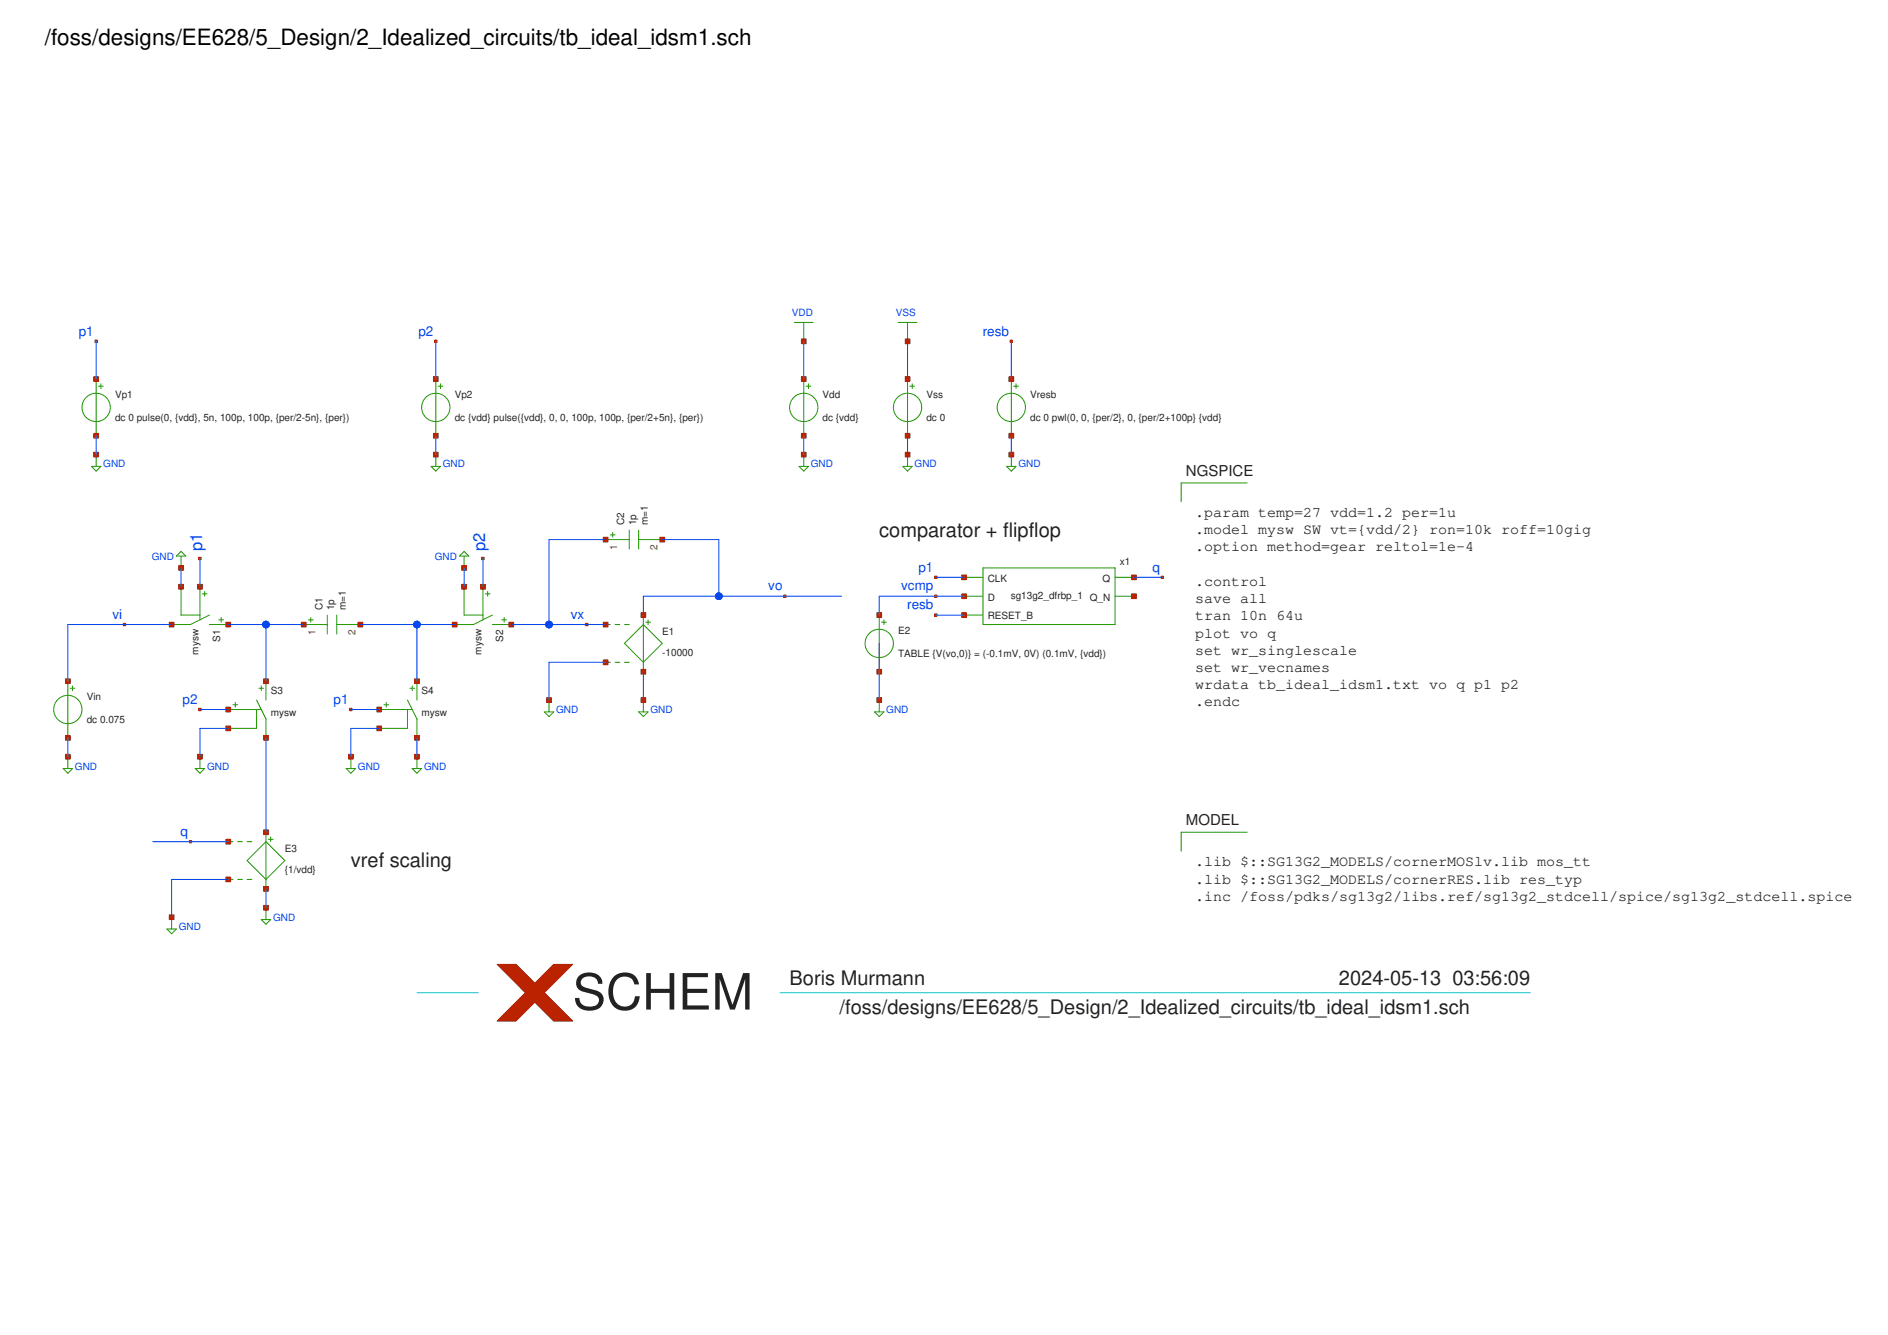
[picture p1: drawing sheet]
<svg xmlns="http://www.w3.org/2000/svg" width="297mm" height="210mm" viewBox="0 0 297 210" stroke-linecap="round" stroke-linejoin="round" font-family="sans-serif">
<g fill="none" stroke="#229800" stroke-width=".16">
<path d="M15.1 59.6v8.9M68.6 59.6v8.9M125 50.7h2.9M126.5 50.7v3M126.5 59.6v8.9M141.3 50.7h3M142.8 50.7v3M142.8 59.6v8.9M159.1 59.6v8.9M14.4 73.3h1.5l-.8 .8zM15.1 71.5v1.8M15.5 60.7h.7"/>
<path d="M15.9 60.3v.8M67.8 73.3h1.5l-.7 .8zM68.6 71.5v1.8M68.9 60.7h.8M69.3 60.3v.8M125.7 73.3h1.5l-.7 .8zM126.5 71.5v1.8M126.8 60.7h.8M127.2 60.3v.8M142 73.3h1.5l-.7 .8zM142.8 71.5v1.8M143.2 60.7h.7"/>
<path d="M143.5 60.3v.8M158.4 73.3h1.5l-.8 .8zM159.1 71.5v1.8M159.5 60.7h.7M159.9 60.3v.8M196.2 75.9h-10.4v3M28.5 92.3v4.4h3M28.5 87.4v1.9M28.5 86.7l.7 .7h-1.5zM31.5 92.3v5.2M31.8 93.4h.8M32.2 93v.7"/>
<path d="M32.9 96.7l-2.9 1.5h-3M32.9 98.2h3M34.4 97.5h.8M34.8 97.1v.7M47.8 98.2h3.7M48.5 97.5h.8M48.9 97.1v.7M51.5 96.7v3M53 98.2h3.7M53 96.7v3M73 92.3v4.4h3M73 86.7l.8 .7h-1.5z"/>
<path d="M73 87.4v1.9M76 92.3v5.2M76.4 93.4h.7M76.7 93v.7M77.5 96.7l-3 1.5h-3M77.5 98.2h2.9M79 97.5h.7M79.3 97.1v.7M95.3 98.2h.7M95.3 84.8h3.7M96 84.1h.8M96.4 83.7v.8"/>
<path d="M96.8 98.2h.7M98.3 98.2h.7M99 83.4v2.9M100.5 84.8h3.7M100.5 83.4v2.9M101.2 96.7v8.9M101.2 98.2l3 3-3 2.9-2.9-2.9zM101.6 97.8h.7M102 97.5v.7M138.3 96.7v8.9M138.7 97.8h.7M139.1 97.5v.7"/>
<path d="M151.7 96.7h3M151.7 90.8h3M151.7 93.7h3M154.7 89.3h20.7v8.9h-20.7zM175.4 90.8h3M175.4 93.7h3M10.7 107.1v8.9M10.7 119v1.8M11 108.2h.8M11.4 107.8v.8M31.5 119v1.8M35.9 111.6h5.2"/>
<path d="M36.7 110.8h.7M37 110.4v.8M40.4 110.1l1.4 2.9v3M40.4 111.6v2.9h-4.5M40.7 108.2h.8M41.1 107.8v.8M41.8 107.1v3M55.2 119v1.8M59.7 111.6h5.2M60.4 110.8h.7M60.8 110.4v.8M64.1 111.6v2.9h-4.4"/>
<path d="M64.1 110.1l1.5 2.9v3M64.5 108.2h.7M64.9 107.8v.8M65.6 107.1v3M65.6 119v1.8M85.6 111.9h1.5l-.7 .8zM86.4 110.1v1.8M95.3 104.1h.7M96.8 104.1h.7M98.3 104.1h.7M100.5 111.9h1.5l-.8 .8zM101.2 110.1v1.8"/>
<path d="M137.6 111.9h1.5l-.8 .8zM138.3 110.1v1.8M9.9 120.8h1.5l-.7 .8zM30.7 120.8h1.5l-.7 .8zM35.9 132.3h.8M35.9 138.3h.8M37.4 132.3h.7M37.4 138.3h.7M38.9 135.3l2.9-3 3 3-3 3zM38.9 132.3h.7M38.9 138.3h.7M41.8 130.9v8.9"/>
<path d="M42.2 132h.8M42.6 131.6v.7M54.5 120.8h1.4l-.7 .8zM64.9 120.8h1.4l-.7 .8zM196.2 130.9h-10.4v2.9M26.3 146.1h1.4l-.7 .7zM27 144.2v1.9M41.1 144.6h1.5l-.8 .7zM41.8 142.7v1.9"/>
<circle cx="15.1" cy="64.1" r="2.23"/>
<circle cx="68.6" cy="64.1" r="2.23"/>
<circle cx="126.5" cy="64.1" r="2.23"/>
<circle cx="142.8" cy="64.1" r="2.23"/>
<circle cx="159.1" cy="64.1" r="2.23"/>
<circle cx="10.7" cy="111.6" r="2.23"/>
<circle cx="138.3" cy="101.2" r="2.23"/>
</g>
<path d="M14.8 71.1h.7v.8h-.7z" fill="none" stroke="#ba2200" stroke-width=".16"/>
<path d="M14.8 71.1h.7v.8h-.7z" fill="#ba2200"/>
<path d="M14.8 59.2h.7v.8h-.7z" fill="none" stroke="#ba2200" stroke-width=".16"/>
<path d="M14.8 59.2h.7v.8h-.7z" fill="#ba2200"/>
<path d="M14.8 68.1h.7v.8h-.7z" fill="none" stroke="#ba2200" stroke-width=".16"/>
<g fill="#ba2200">
<path d="M14.8 68.1h.7v.8h-.7z"/>
<path d="M78.2 151.6h3l3 3 2.9-3h3l-4.5 4.5 4.5 4.4h-3l-2.9-2.9-3 2.9h-3l4.5-4.4z"/>
</g>
<path d="M100.8 96.3h.8v.8h-.8zM78.2 151.6h3l3 3 2.9-3h3l-4.5 4.5 4.5 4.4h-3l-2.9-2.9-3 2.9h-3l4.5-4.4z" fill="none" stroke="#ba2200" stroke-width=".16"/>
<path d="M100.8 96.3h.8v.8h-.8z" fill="#ba2200"/>
<path d="M100.8 105.2h.8v.8h-.8z" fill="none" stroke="#ba2200" stroke-width=".16"/>
<path d="M100.8 105.2h.8v.8h-.8z" fill="#ba2200"/>
<path d="M94.9 97.8h.8v.8h-.8z" fill="none" stroke="#ba2200" stroke-width=".16"/>
<path d="M94.9 97.8h.8v.8h-.8z" fill="#ba2200"/>
<path d="M94.9 103.8h.8v.7h-.8z" fill="none" stroke="#ba2200" stroke-width=".16"/>
<path d="M94.9 103.8h.8v.7h-.8z" fill="#ba2200"/>
<path d="M31.1 91.9h.7v.7h-.7z" fill="none" stroke="#ba2200" stroke-width=".16"/>
<path d="M31.1 91.9h.7v.7h-.7z" fill="#ba2200"/>
<path d="M35.5 97.8h.8v.8h-.8z" fill="none" stroke="#ba2200" stroke-width=".16"/>
<path d="M35.5 97.8h.8v.8h-.8z" fill="#ba2200"/>
<path d="M26.6 97.8h.8v.8h-.8z" fill="none" stroke="#ba2200" stroke-width=".16"/>
<path d="M26.6 97.8h.8v.8h-.8z" fill="#ba2200"/>
<path d="M28.1 91.9h.8v.7h-.8z" fill="none" stroke="#ba2200" stroke-width=".16"/>
<path d="M28.1 91.9h.8v.7h-.8z" fill="#ba2200"/>
<path d="M14.9 53.5h.4v.4h-.4z" fill="none" stroke="#ba2200" stroke-width=".16"/>
<path d="M14.9 53.5h.4v.4h-.4z" fill="#ba2200"/>
<path d="M100.8 109.7h.8v.7h-.8z" fill="none" stroke="#ba2200" stroke-width=".16"/>
<path d="M100.8 109.7h.8v.7h-.8z" fill="#ba2200"/>
<path d="M86 109.7h.7v.7h-.7z" fill="none" stroke="#ba2200" stroke-width=".16"/>
<path d="M86 109.7h.7v.7h-.7z" fill="#ba2200"/>
<path d="M31.3 87.6h.3v.4h-.3z" fill="none" stroke="#ba2200" stroke-width=".16"/>
<path d="M31.3 87.6h.3v.4h-.3z" fill="#ba2200"/>
<path d="M68.2 71.1h.7v.8h-.7z" fill="none" stroke="#ba2200" stroke-width=".16"/>
<path d="M68.2 71.1h.7v.8h-.7z" fill="#ba2200"/>
<path d="M68.2 59.2h.7v.8h-.7z" fill="none" stroke="#ba2200" stroke-width=".16"/>
<path d="M68.2 59.2h.7v.8h-.7z" fill="#ba2200"/>
<path d="M68.2 68.1h.7v.8h-.7z" fill="none" stroke="#ba2200" stroke-width=".16"/>
<path d="M68.2 68.1h.7v.8h-.7z" fill="#ba2200"/>
<path d="M68.4 53.5h.4v.4h-.4z" fill="none" stroke="#ba2200" stroke-width=".16"/>
<path d="M68.4 53.5h.4v.4h-.4z" fill="#ba2200"/>
<path d="M28.1 88.9h.8v.8h-.8z" fill="none" stroke="#ba2200" stroke-width=".16"/>
<path d="M28.1 88.9h.8v.8h-.8z" fill="#ba2200"/>
<path d="M10.3 118.6h.7v.8h-.7z" fill="none" stroke="#ba2200" stroke-width=".16"/>
<path d="M10.3 118.6h.7v.7h-.7z" fill="#ba2200"/>
<path d="M10.3 106.7h.7v.8h-.7z" fill="none" stroke="#ba2200" stroke-width=".16"/>
<path d="M10.3 106.7h.7v.8h-.7z" fill="#ba2200"/>
<path d="M10.3 115.6h.7v.8h-.7z" fill="none" stroke="#ba2200" stroke-width=".16"/>
<path d="M10.3 115.6h.7v.8h-.7z" fill="#ba2200"/>
<path d="M19.4 98h.4v.4h-.4z" fill="none" stroke="#ba2200" stroke-width=".16"/>
<path d="M19.4 98h.4v.4h-.4z" fill="#ba2200"/>
<path d="M47.4 97.8h.8v.8h-.8z" fill="none" stroke="#ba2200" stroke-width=".16"/>
<path d="M47.4 97.8h.8v.8h-.8z" fill="#ba2200"/>
<path d="M56.3 97.8h.8v.8h-.8z" fill="none" stroke="#ba2200" stroke-width=".16"/>
<path d="M56.3 97.8h.8v.8h-.8z" fill="#ba2200"/>
<path d="M75.6 91.9h.8v.7h-.8z" fill="none" stroke="#ba2200" stroke-width=".16"/>
<path d="M75.6 91.9h.8v.7h-.8z" fill="#ba2200"/>
<path d="M80.1 97.8h.7v.8h-.7z" fill="none" stroke="#ba2200" stroke-width=".16"/>
<path d="M80.1 97.8h.7v.8h-.7z" fill="#ba2200"/>
<path d="M71.2 97.8h.7v.8h-.7z" fill="none" stroke="#ba2200" stroke-width=".16"/>
<path d="M71.2 97.8h.7v.8h-.7z" fill="#ba2200"/>
<path d="M72.6 91.9h.8v.7h-.8z" fill="none" stroke="#ba2200" stroke-width=".16"/>
<path d="M72.6 91.9h.8v.7h-.8z" fill="#ba2200"/>
<path d="M75.8 87.6h.4v.4h-.4z" fill="none" stroke="#ba2200" stroke-width=".16"/>
<path d="M75.8 87.6h.4v.4h-.4z" fill="#ba2200"/>
<path d="M72.6 88.9h.8v.8h-.8z" fill="none" stroke="#ba2200" stroke-width=".16"/>
<path d="M72.6 88.9h.8v.8h-.8z" fill="#ba2200"/>
<path d="M123.3 93.6h.4v.3h-.4z" fill="none" stroke="#ba2200" stroke-width=".16"/>
<path d="M123.3 93.6h.4v.3h-.4z" fill="#ba2200"/>
<path d="M94.9 84.5h.8v.7h-.8z" fill="none" stroke="#ba2200" stroke-width=".16"/>
<path d="M94.9 84.5h.8v.7h-.8z" fill="#ba2200"/>
<path d="M103.8 84.5h.8v.7h-.8z" fill="none" stroke="#ba2200" stroke-width=".16"/>
<path d="M103.8 84.5h.8v.7h-.8z" fill="#ba2200"/>
<path d="M35.5 111.2h.8v.7h-.8z" fill="none" stroke="#ba2200" stroke-width=".16"/>
<path d="M35.5 111.2h.8v.7h-.8z" fill="#ba2200"/>
<path d="M41.5 106.7h.7v.8h-.7z" fill="none" stroke="#ba2200" stroke-width=".16"/>
<path d="M41.5 106.7h.7v.8h-.7z" fill="#ba2200"/>
<path d="M41.5 115.6h.7v.8h-.7z" fill="none" stroke="#ba2200" stroke-width=".16"/>
<path d="M41.5 115.6h.7v.8h-.7z" fill="#ba2200"/>
<path d="M35.5 114.2h.8v.7h-.8z" fill="none" stroke="#ba2200" stroke-width=".16"/>
<path d="M35.5 114.2h.8v.7h-.8z" fill="#ba2200"/>
<path d="M31.1 118.6h.7v.8h-.7z" fill="none" stroke="#ba2200" stroke-width=".16"/>
<path d="M31.1 118.6h.7v.7h-.7z" fill="#ba2200"/>
<path d="M31.3 111.4h.3v.3h-.3z" fill="none" stroke="#ba2200" stroke-width=".16"/>
<path d="M31.3 111.4h.3v.3h-.3z" fill="#ba2200"/>
<path d="M65.2 118.6h.8v.8h-.8z" fill="none" stroke="#ba2200" stroke-width=".16"/>
<path d="M65.2 118.6h.8v.7h-.8z" fill="#ba2200"/>
<path d="M59.3 111.2h.7v.7h-.7z" fill="none" stroke="#ba2200" stroke-width=".16"/>
<path d="M59.3 111.2h.7v.7h-.7z" fill="#ba2200"/>
<path d="M65.2 106.7h.8v.8h-.8z" fill="none" stroke="#ba2200" stroke-width=".16"/>
<path d="M65.2 106.7h.8v.8h-.8z" fill="#ba2200"/>
<path d="M65.2 115.6h.8v.8h-.8z" fill="none" stroke="#ba2200" stroke-width=".16"/>
<path d="M65.2 115.6h.8v.8h-.8z" fill="#ba2200"/>
<path d="M59.3 114.2h.7v.7h-.7z" fill="none" stroke="#ba2200" stroke-width=".16"/>
<path d="M59.3 114.2h.7v.7h-.7z" fill="#ba2200"/>
<path d="M54.8 118.6h.8v.8h-.8z" fill="none" stroke="#ba2200" stroke-width=".16"/>
<path d="M54.8 118.6h.8v.7h-.8z" fill="#ba2200"/>
<path d="M55 111.4h.4v.3h-.4z" fill="none" stroke="#ba2200" stroke-width=".16"/>
<path d="M55 111.4h.4v.3h-.4z" fill="#ba2200"/>
<path d="M92.1 98h.4v.4h-.4z" fill="none" stroke="#ba2200" stroke-width=".16"/>
<path d="M92.1 98h.4v.4h-.4z" fill="#ba2200"/>
<path d="M41.5 142.4h.7v.7h-.7z" fill="none" stroke="#ba2200" stroke-width=".16"/>
<path d="M41.5 142.4h.7v.7h-.7z" fill="#ba2200"/>
<path d="M138 109.7h.7v.7h-.7z" fill="none" stroke="#ba2200" stroke-width=".16"/>
<path d="M138 109.7h.7v.7h-.7z" fill="#ba2200"/>
<path d="M138 96.3h.7v.8h-.7z" fill="none" stroke="#ba2200" stroke-width=".16"/>
<path d="M138 96.3h.7v.8h-.7z" fill="#ba2200"/>
<path d="M138 105.2h.7v.8h-.7z" fill="none" stroke="#ba2200" stroke-width=".16"/>
<path d="M138 105.2h.7v.8h-.7z" fill="#ba2200"/>
<path d="M147.1 93.6h.3v.3h-.3z" fill="none" stroke="#ba2200" stroke-width=".16"/>
<path d="M147 93.6h.4v.3h-.4z" fill="#ba2200"/>
<path d="M126.1 71.1h.7v.8h-.7z" fill="none" stroke="#ba2200" stroke-width=".16"/>
<path d="M126.1 71.1h.7v.8h-.7z" fill="#ba2200"/>
<path d="M126.1 59.2h.7v.8h-.7z" fill="none" stroke="#ba2200" stroke-width=".16"/>
<path d="M126.1 59.2h.7v.8h-.7z" fill="#ba2200"/>
<path d="M126.1 68.1h.7v.8h-.7z" fill="none" stroke="#ba2200" stroke-width=".16"/>
<path d="M126.1 68.1h.7v.8h-.7z" fill="#ba2200"/>
<path d="M126.1 53.3h.7v.7h-.7z" fill="none" stroke="#ba2200" stroke-width=".16"/>
<path d="M126.1 53.3h.7v.7h-.7z" fill="#ba2200"/>
<path d="M41.5 130.5h.7v.7h-.7z" fill="none" stroke="#ba2200" stroke-width=".16"/>
<path d="M41.5 130.5h.7v.7h-.7z" fill="#ba2200"/>
<path d="M41.5 139.4h.7v.7h-.7z" fill="none" stroke="#ba2200" stroke-width=".16"/>
<path d="M41.5 139.4h.7v.7h-.7z" fill="#ba2200"/>
<path d="M35.5 132h.8v.7h-.8z" fill="none" stroke="#ba2200" stroke-width=".16"/>
<path d="M35.5 132h.8v.7h-.8z" fill="#ba2200"/>
<path d="M35.5 137.9h.8v.7h-.8z" fill="none" stroke="#ba2200" stroke-width=".16"/>
<path d="M35.5 137.9h.8v.7h-.8z" fill="#ba2200"/>
<path d="M26.6 143.8h.8v.8h-.8z" fill="none" stroke="#ba2200" stroke-width=".16"/>
<path d="M26.6 143.8h.8v.8h-.8z" fill="#ba2200"/>
<path d="M29.8 132.2h.4v.3h-.4z" fill="none" stroke="#ba2200" stroke-width=".16"/>
<path d="M29.8 132.2h.4v.3h-.4z" fill="#ba2200"/>
<path d="M158.7 71.1h.8v.8h-.8z" fill="none" stroke="#ba2200" stroke-width=".16"/>
<path d="M158.7 71.1h.8v.8h-.8z" fill="#ba2200"/>
<path d="M158.7 59.2h.8v.8h-.8z" fill="none" stroke="#ba2200" stroke-width=".16"/>
<path d="M158.7 59.2h.8v.8h-.8z" fill="#ba2200"/>
<path d="M158.7 68.1h.8v.8h-.8z" fill="none" stroke="#ba2200" stroke-width=".16"/>
<path d="M158.7 68.1h.8v.8h-.8z" fill="#ba2200"/>
<path d="M158.9 53.5h.4v.4h-.4z" fill="none" stroke="#ba2200" stroke-width=".16"/>
<path d="M158.9 53.5h.4v.4h-.4z" fill="#ba2200"/>
<path d="M151.3 90.4h.8v.7h-.8z" fill="none" stroke="#ba2200" stroke-width=".16"/>
<path d="M151.3 90.4h.8v.7h-.8z" fill="#ba2200"/>
<path d="M151.3 93.4h.8v.7h-.8z" fill="none" stroke="#ba2200" stroke-width=".16"/>
<path d="M151.3 93.4h.8v.7h-.8z" fill="#ba2200"/>
<path d="M151.3 96.3h.8v.8h-.8z" fill="none" stroke="#ba2200" stroke-width=".16"/>
<path d="M151.3 96.3h.8v.8h-.8z" fill="#ba2200"/>
<path d="M178 90.4h.8v.7h-.8z" fill="none" stroke="#ba2200" stroke-width=".16"/>
<path d="M178 90.4h.8v.7h-.8z" fill="#ba2200"/>
<path d="M178 93.4h.8v.7h-.8z" fill="none" stroke="#ba2200" stroke-width=".16"/>
<path d="M178 93.4h.8v.7h-.8z" fill="#ba2200"/>
<path d="M147.1 90.6h.3v.4h-.3z" fill="none" stroke="#ba2200" stroke-width=".16"/>
<path d="M147 90.6h.4v.4h-.4z" fill="#ba2200"/>
<path d="M147.1 96.5h.3v.4h-.3z" fill="none" stroke="#ba2200" stroke-width=".16"/>
<path d="M147 96.5h.4v.4h-.4z" fill="#ba2200"/>
<path d="M182.7 90.6h.3v.4h-.3z" fill="none" stroke="#ba2200" stroke-width=".16"/>
<path d="M182.7 90.6h.3v.4h-.3z" fill="#ba2200"/>
<path d="M142.4 71.1h.8v.8h-.8z" fill="none" stroke="#ba2200" stroke-width=".16"/>
<path d="M142.4 71.1h.8v.8h-.8z" fill="#ba2200"/>
<path d="M142.4 59.2h.8v.8h-.8z" fill="none" stroke="#ba2200" stroke-width=".16"/>
<path d="M142.4 59.2h.8v.8h-.8z" fill="#ba2200"/>
<path d="M142.4 68.1h.8v.8h-.8z" fill="none" stroke="#ba2200" stroke-width=".16"/>
<path d="M142.4 68.1h.8v.8h-.8z" fill="#ba2200"/>
<path d="M142.4 53.3h.8v.7h-.8z" fill="none" stroke="#ba2200" stroke-width=".16"/>
<path d="M142.4 53.3h.8v.7h-.8z" fill="#ba2200"/>
<path d="M65.6 156.1h9.6M122.7 156.1h118.1" fill="none" stroke="#00cbed" stroke-width=".16"/>
<g fill="none" stroke="#0044ed" stroke-width=".16">
<path d="M15.1 53.7v5.9M68.6 53.7v5.9M126.5 53.7v5.9M142.8 53.7v5.9M159.1 53.7v5.9M15.1 68.5v3M68.6 68.5v3M126.5 68.5v3M142.8 68.5v3M159.1 68.5v3M27 98.2h-16.3v8.9M28.5 89.3v3"/>
<path d="M31.5 87.8v4.5M35.9 98.2h11.9M41.8 98.2v8.9M56.7 98.2h14.8M65.6 98.2v8.9M73 89.3v3M76 87.8v4.5M80.4 98.2h14.9M95.3 84.8h-8.9v13.4M104.2 84.8h8.9v8.9M132.4 93.7h-31.2v3M147.2 90.8h4.5"/>
<path d="M147.2 96.7h4.5M151.7 93.7h-13.4v3M178.4 90.8h4.5M10.7 116v3M31.5 111.6h4.4M35.9 114.5h-4.4v4.5M41.8 116v14.9M55.2 111.6h4.5M59.7 114.5h-4.5v4.5M65.6 116v3M95.3 104.1h-8.9v6M101.2 105.6v4.5"/>
<path d="M138.3 101.2v8.9M24 132.3h11.9M35.9 138.3h-8.9v5.9M41.8 139.8v2.9"/>
</g>
<g fill="#0044ed">
<path d="M65.2 97.8a.59 .59 0 0 1 .6-.2 .59 .59 0 0 1 .4 .6h-.6h.6a.59 .59 0 0 1-.8 .5 .59 .59 0 0 1-.2-.9z"/>
<path d="M41.4 97.8a.59 .59 0 0 1 .7-.2 .59 .59 0 0 1 .3 .6h-.6h.6a.59 .59 0 0 1-.8 .5 .59 .59 0 0 1-.2-.9z"/>
<path d="M112.7 93.3a.59 .59 0 0 1 .6-.1 .59 .59 0 0 1 .4 .5h-.6h.6a.59 .59 0 0 1-.8 .6 .59 .59 0 0 1-.2-1z"/>
<path d="M86 97.8a.59 .59 0 0 1 .6-.2 .59 .59 0 0 1 .4 .6h-.6h.6a.59 .59 0 0 1-.9 .5 .59 .59 0 0 1-.1-.9z"/>
</g>
<text font-size="7.9" fill="#222" x="90.1" y="158.7">SCHEM</text>
<text font-size="3.5" x="7.1" y="7.1">/foss/designs/EE628/5_Design/2_Idealized_circuits/tb_ideal_idsm1.sch</text>
<g font-size="3.1" fill="#222">
<text x="138.3" y="84.4">comparator + flipflop</text>
<text x="55.2" y="136.4">vref scaling</text>
<text x="124.2" y="154.9">Boris Murmann</text>
<text x="210.7" y="154.9">2024-05-13 03:56:09</text>
<text x="132.1" y="159.4">/foss/designs/EE628/5_Design/2_Idealized_circuits/tb_ideal_idsm1.sch</text>
</g>
<g font-size="2.6" fill="#0044ed">
<text x="31.8" y="86.7" transform="rotate(-90 31.8 86.7)">p1</text>
<text x="76.3" y="86.7" transform="rotate(-90 76.3 86.7)">p2</text>
</g>
<g font-size="2.4" fill="#222">
<text x="186.6" y="74.9">NGSPICE</text>
<text x="188.1" y="81.3">.param temp=27 vdd=1.2 per=1u</text>
<text x="188.1" y="84">.model mysw SW vt={vdd/2} ron=10k roff=10gig</text>
<text x="188.1" y="86.7">.option method=gear reltol=1e-4</text>
<text x="188.1" y="92.1">.control</text>
<text x="188.1" y="94.8">save all</text>
<text x="188.1" y="97.5">tran 10n 64u</text>
<text x="188.1" y="100.2">plot vo q</text>
<text x="188.1" y="102.9">set wr_singlescale</text>
<text x="188.1" y="105.7">set wr_vecnames</text>
<text x="188.1" y="108.4">wrdata tb_ideal_idsm1.txt vo q p1 p2</text>
<text x="188.1" y="111.1">.endc</text>
<text x="186.6" y="129.8">MODEL</text>
<text x="188.1" y="136.2">.lib $::SG13G2_MODELS/cornerMOSlv.lib mos_tt</text>
<text x="188.1" y="138.9">.lib $::SG13G2_MODELS/cornerRES.lib res_typ</text>
<text x="188.1" y="141.6">.inc /foss/pdks/sg13g2/libs.ref/sg13g2_stdcell/spice/sg13g2_stdcell.spice</text>
</g>
<g font-size="2.1" fill="#0044ed">
<text x="12.4" y="52.8">p1</text>
<text x="65.8" y="52.8">p2</text>
<text x="154.6" y="52.8">resb</text>
<text x="144.5" y="89.9">p1</text>
<text x="181.3" y="89.9">q</text>
<text x="120.9" y="92.8">vo</text>
<text x="141.8" y="92.8">vcmp</text>
<text x="142.7" y="95.8">resb</text>
<text x="17.7" y="97.3">vi</text>
<text x="89.8" y="97.3">vx</text>
<text x="28.7" y="110.7">p2</text>
<text x="52.5" y="110.7">p1</text>
<text x="28.4" y="131.4">q</text>
</g>
<g font-size="1.6" fill="#0044ed">
<text x="124.6" y="49.7">VDD</text>
<text x="140.9" y="49.7">VSS</text>
<text x="16.2" y="73.5">GND</text>
<text x="69.7" y="73.5">GND</text>
<text x="127.6" y="73.5">GND</text>
<text x="143.9" y="73.5">GND</text>
<text x="160.2" y="73.5">GND</text>
<text x="23.9" y="88">GND</text>
<text x="68.4" y="88">GND</text>
<text x="87.5" y="112.1">GND</text>
<text x="102.3" y="112.1">GND</text>
<text x="139.4" y="112.1">GND</text>
<text x="11.8" y="121">GND</text>
<text x="32.6" y="121">GND</text>
<text x="56.3" y="121">GND</text>
<text x="66.7" y="121">GND</text>
<text x="28.1" y="146.2">GND</text>
<text x="43" y="144.7">GND</text>
</g>
<g font-size="1.6" fill="#222">
<text x="18.1" y="62.5">Vp1</text>
<text x="71.5" y="62.5">Vp2</text>
<text x="129.4" y="62.5">Vdd</text>
<text x="145.8" y="62.5">Vss</text>
<text x="162.1" y="62.5">Vresb</text>
<text x="18.1" y="66.3">dc 0 pulse(0, {vdd}, 5n, 100p, 100p, {per/2-5n}, {per})</text>
<text x="71.5" y="66.3">dc {vdd} pulse({vdd}, 0, 0, 100p, 100p, {per/2+5n}, {per})</text>
<text x="129.4" y="66.3">dc {vdd}</text>
<text x="145.8" y="66.3">dc 0</text>
<text x="162.1" y="66.3">dc 0 pwl(0, 0, {per/2}, 0, {per/2+100p} {vdd}</text>
<text x="98.2" y="82.6" transform="rotate(-90 98.2 82.6)">C2</text>
<text x="100.1" y="82.6" transform="rotate(-90 100.1 82.6)">1p</text>
<text x="101.9" y="82.6" transform="rotate(-90 101.9 82.6)">m=1</text>
<text x="176.2" y="88.8">x1</text>
<text x="50.7" y="96" transform="rotate(-90 50.7 96)">C1</text>
<text x="52.6" y="96" transform="rotate(-90 52.6 96)">1p</text>
<text x="54.4" y="96" transform="rotate(-90 54.4 96)">m=1</text>
<text x="155.4" y="91.5">CLK</text>
<text x="155.4" y="94.4">D</text>
<text x="159" y="94.1">sg13g2_dfrbp_1 Q_N</text>
<text x="173.5" y="91.5">Q</text>
<text x="34.7" y="100.9" transform="rotate(-90 34.7 100.9)">S1</text>
<text x="79.2" y="100.9" transform="rotate(-90 79.2 100.9)">S2</text>
<text x="104.2" y="99.8">E1</text>
<text x="141.3" y="99.7">E2</text>
<text x="155.4" y="97.4">RESET_B</text>
<text x="31.2" y="103" transform="rotate(-90 31.2 103)">mysw</text>
<text x="75.7" y="103" transform="rotate(-90 75.7 103)">mysw</text>
<text x="104.2" y="103.2">-10000</text>
<text x="141.3" y="103.4">TABLE {V(vo,0)} = (-0.1mV, 0V) (0.1mV, {vdd})</text>
<text x="13.6" y="110">Vin</text>
<text x="13.6" y="113.8">dc 0.075</text>
<text x="42.6" y="109.1">S3</text>
<text x="42.6" y="112.5">mysw</text>
<text x="66.3" y="109.1">S4</text>
<text x="66.3" y="112.5">mysw</text>
<text x="44.8" y="137.3">{1/vdd}</text>
<text x="44.8" y="134">E3</text>
</g>
<g font-size="1.6" fill="#660">
<text x="97.1" y="86.5" transform="rotate(-90 97.1 86.5)">1</text>
<text x="103.4" y="86.5" transform="rotate(-90 103.4 86.5)">2</text>
<text x="49.6" y="99.8" transform="rotate(-90 49.6 99.8)">1</text>
<text x="55.9" y="99.8" transform="rotate(-90 55.9 99.8)">2</text>
</g>
</svg>
